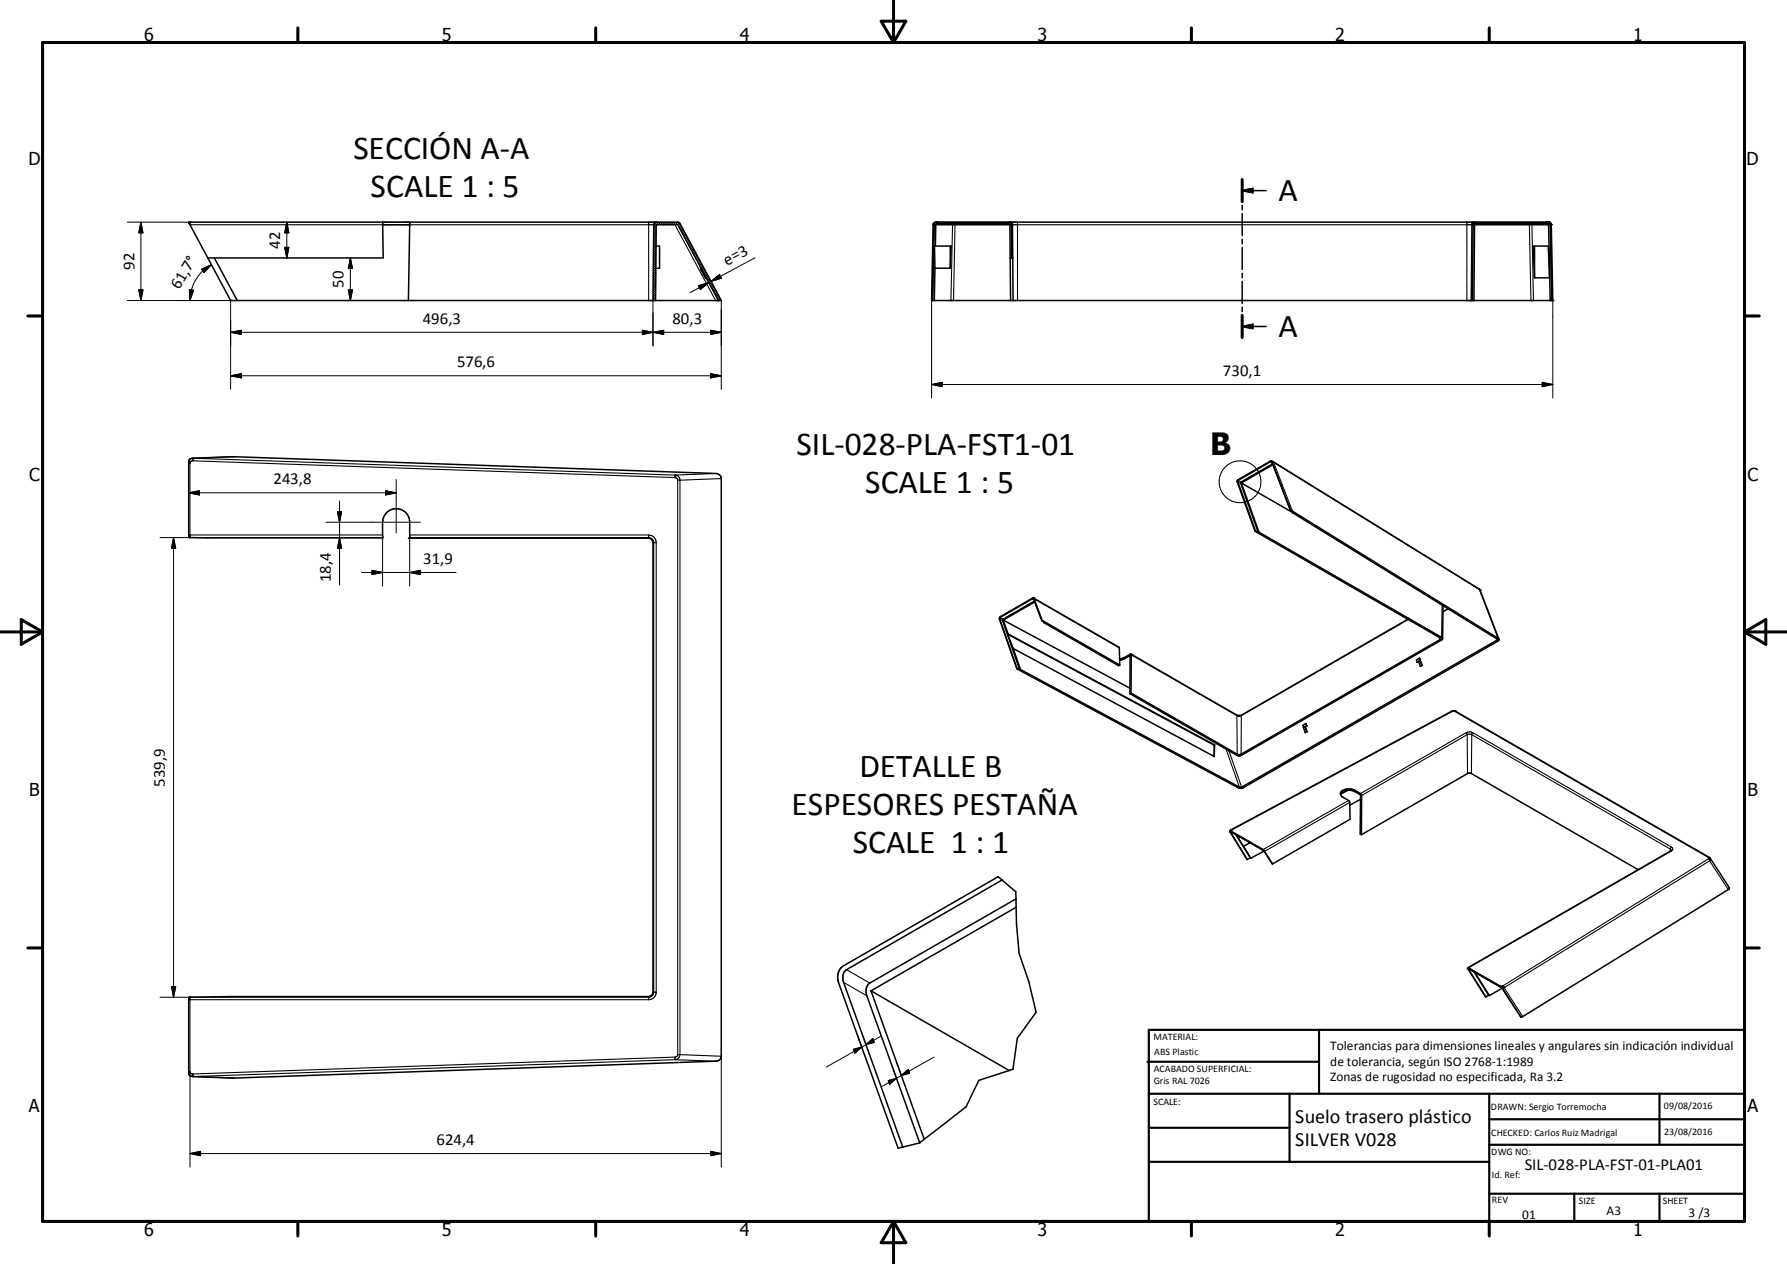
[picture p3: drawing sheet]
<svg xmlns="http://www.w3.org/2000/svg" width="420mm" height="297mm" viewBox="0 0 420 297" stroke-linecap="round" stroke-linejoin="round" font-family="sans-serif">
<g fill="none" stroke="#000" stroke-width=".25">
<path d="M44.7 52.2h.1M44.7 52.2v.6h45.2M96.3 52.8h57.4M152.5 52.2v18.4M158.6 52.8l9.6 17.8M219.3 52.8h.1M219.3 52.8l.2 .1M220.5 52.2v.1M223.9 52.8l-.4 17.8M224.5 52.8l-.4 17.8M237.4 52.2v.1M238 52.8h108"/>
<path d="M239.2 52.2v18.4M344.8 52.2v18.4M346.6 52.2v.1M359.5 52.8l.4 17.8M360.1 52.8l.3 17.8M363.4 52.2v.1M364.6 52.8l-.2 .1M44.3 108.9h.4M45.3 107.7h.1M45.4 108.3l-.4 .1-.3 .4v17.5h45.2M45.4 108.3l113.2 3.9M45.4 107.7v.6"/>
<path d="M45.4 107.7h.1M45.4 107.7l113.3 3.9M55 107.3l-9.6 .4M158.6 112.2l.5 .2 .2 .4v135.1l-.3 .4-.4 .1M158.7 111.6h.1M158.7 111.6l-.1 .6M158.7 111.6a1.21 1.21 0 0 1 1.1 1.2M159.3 112.8h.5M159.8 112.8v135M168.2 111.3l-9.5 .3M169.5 112.5l-9.7 .3M291 113.2l.6 .4"/>
<path d="M291 112.9l.7 .4M298.7 108.5l.3 .1M299 108.6l.4 .1M299.3 108.5l.1 .2M299.4 108.7l48.3 29.8M299.4 108.7l4.4 11.4M44.3 125.7h45.6M89.9 122.7h.1M96.3 125.7h56.2M96.3 126.3h56.2l.7 .3 .3 .4 .2 .5v105.6l-.2 .5-.5 .6-.5 .1h-107.8M152.5 125.7v.8M152.5 125.7a1.81 1.81 0 0 1 1.7 1.8"/>
<path d="M153.5 127.5h.7M154.2 127.5v105.6M347.6 138.4l.1 .1M347.7 138.5l.1 .1M347.7 138.5l4.4 11.5M347.8 138.6h.1M347.8 138.6l.1 .1M347.9 138.7h.1M235 145.5l.7 .4M235.1 145.1l.7 .4M242.7 140.7l.3 .2M243 140.6h.1"/>
<path d="M243 140.6l20.1 11.7M264.3 154.5v.3M265.9 153.9l24.8 14.3M331 145.6l-39.2 22.6M338.4 149.8v.5M339 142.2l-.2 7.6M351.7 150l.1 .4M288.2 176l3.1 8.9M288.9 176.4l2.9 8.6M290.7 168v.2M290.7 168.2l.4 .1 .7-.1M290.7 168.2l.1 9"/>
<path d="M291.8 168.2l-.1 9M291.9 168l-.1 .2M341.2 167.1l.2 .1M341.4 167.2h.5M341.4 167.2l-51.8 27.8M341.9 167.2l59.7 34.3M342.1 167.1h.1M342.1 167.1l-.2 .1M344.6 172.2l-24.8 14.3M344.6 172.2l.7-.2 .9 .2M344.6 172.2l.3 .4M344.9 172.6l-24.9 14.3"/>
<path d="M344.9 172.6l.5-.1 .5 .1M344.9 172.6v9.2M345.9 172.6l46.7 26.9M345.9 172.6v9.2M346.2 172.2l46.7 26.8M346.2 172.2l-.3 .4M289.2 195.4h-.1M289.4 195h.2M289.4 195.3h.1M289.4 195.1v.2M289.5 195.1h-.1M289.5 195.3h.1"/>
<path d="M289.5 195.3l7.5 4.3M289.5 195.3l-.1 .1M289.6 195l-.1 .1M297 199.6l-.2 .1M317 188.1l-20 11.5M317.3 188.6l-20.1 11.5-.2-.5M318.5 185.7v.3M392.6 199.5l.2 .3M392.6 199.5v.5M392.7 200h.2M392.9 199l.3 .4-.3 .6M392.9 200l-47.7 27.4"/>
<path d="M392.9 199l-.3 .5M401.6 201.8l-48.4 29.9M401.6 201.8l.2 .5M401.6 201.5h.1M401.6 201.5l.1 .1M401.7 201.6l-.1 .2M401.8 201.5h-.2M401.8 202.3l-48.3 29.8M401.8 202.3l4.4 6.7M401.9 202.2h.1M402 201.7l-.2 .6M44.3 234.9h108.2"/>
<path d="M44.7 234.3h.1M44.7 234.3v17.6l.2 .4 .5 .1M152.5 234.2v.7M153.5 233.1h.7M154.2 233.1a1.76 1.76 0 0 1-1.7 1.8M198.3 230.8l5.5 3.2M199 227.8l5.4 3.2M345.1 227.4h-.1M345.1 227.4h.1M345.2 227.6l-.1 .1M345.2 227.4l7.5 4.3M345.2 227.4l-.1 .1"/>
<path d="M352.7 231.7l-.2 .1M353.2 231.7h-.5M353.2 231.7l.3 .4M353.5 232.1l-.3 .2M353.5 232.1l4.4 6.8M44.3 251.8h.4M45.3 253h.1M45.4 252.4v.6M45.4 252.9h.1M45.4 253l9.6 .3M158.6 248.4l-113.2 4M158.6 248.4l.1 .6"/>
<path d="M158.7 249l-113.3 4M158.7 249l9.5 .4M159.3 247.8h.5M159.8 247.8a1.26 1.26 0 0 1-1.1 1.2M159.8 247.8l9.7 .4"/>
</g>
<g fill="none" stroke="#000" stroke-width=".36">
<path d="M44.3 52.3l115.1-.1 .4 .3 9.7 18.1h-115.3l-5.4-10M44.3 52.3h.1M44.4 52.3l4.4 8.3M89.9 52.2v.6M89.9 52.8l.2 7.8h-41.3M89.9 52.8h6.4M96.3 52.8l-.3 17.8M96.3 52.2v.6M154.2 57.8h.8v5.2h-.8M154.2 52.2l-.4 .3-.1 .3-.2 17.8M219.5 52.4l.4-.2h144.1l.4 .2 .2 .4 .4 17.8h-146l.3-17.8zM219.9 57.8l.1-5h17.4v7.8"/>
<path d="M223.4 57.8v5.2M237.4 52.2l.4 .2 .2 .3M237.8 52.4l-.4-.1h-16.9l-.8 .3-.2 .3-.4 17.7M237.8 52.4l.2 .3v7.9M292 42.2v5.2M292 48.2v1.1M292 50.2v5.2M292 56.2v1.1M292 58.1v5.2M292 44.8l2.5-.5v1zM292 44.8h5.6M346 52.6l-.2 18"/>
<path d="M346 52.6v.1M346.1 52.5l-.1 .1M346.1 52.5l.5-.2h16.8l.9 .3 .1 .2 .4 17.8M346.6 52.2l-.5 .3M360.4 57.8h3.5l.3 7.5h-3.5zM360.7 57.8v7.5M50.4 60.6l5.4 10M154.1 70.6l.1-17.8h5.1l9.6 17.8M164.6 62.6l.3 1M164.9 63.6l.9 1.8 .2-.1M165 63.5l-.1 .1M219.8 63l-.2 7.6"/>
<path d="M219.8 63l-.1-5.2h3.9l-.2 5.2M219.8 63h3.6M237.4 60.6l.1 10M237.4 60.6h.6M237.8 60.6l-.1-7.7-.3-.4-17.6 .1-.2 .3-.4 17.7M238 60.6l.1 10M292 64.2v1.1M292 66.1v5.2M292 72.2v1M292 74.1v5.2M292 76.7h5.6M292 76.7l2.5-.5v1z"/>
<path d="M346.1 70.6l.2-17.7v-.2l.4-.2 17.5 .1 .2 .3 .3 17.7M346.4 70.6l.2-17.8h17.4l.4 17.8M291.8 113.5l12 6.9M291.8 113.5l4.1 11.5M298.6 108.4l.7 .1 48.6 30.1M298.6 108.4l-7.8 4.6 4.2 11.8M298.7 108.4l.3 .2M298.8 108.4l-7.9 4.6 4.2 11.7M298.8 108.4l.2 .2M299 108.6l4.3 11.4M299 108.6l4.4 11.4M299.1 109l-7.5 4.4 4.2 11.8"/>
<path d="M299.2 109.2l-7.4 4.3M303.3 120l.7 .4-.1 .1M303.4 120h-.1M303.4 120l48.9 30.2M89.9 126.3v-3.6a3.2 3.2 0 0 1 3.2-3.2 3.2 3.2 0 0 1 3.2 3.2v3.6M90.1 126.4l-45.5-.1-.3-.6 .1-17.4a.68 .68 0 0 1 .9-.6l9.7-.4 113.2 4a1.26 1.26 0 0 1 1.3 1.2v135.7a1.22 1.22 0 0 1-1.3 1.2l-113.2 3.9-9.9-.4a.88 .88 0 0 1-.8-1.1v-16.9l.3-.6 9.6-.1h98.3l.6-.3 .3-.3v-106.5l-.3-.4-.6-.2h-56.5M295 124.8l43.4 25 .2 .4-47.2 27.1-.6-.1-25-14.4M295.1 124.7l.7 .5M295.1 124.7l-.1 .1M295.9 125l42.9 24.8 .3 .3M295.9 125l-.1 .2M303.8 120.2l.1 .3"/>
<path d="M303.9 120.5l47.9 29.6 .1 .3-60.3 34.6-51.7-27.7M347.9 138.7l4.4 11.5M235.8 145.7l29.8 16M235.8 145.7l1.2 3.3M236.8 149l1.3 3.4M236.8 149l48.6 26.1M237 149h-.2M237 149l48.5 26M238.1 152.4l1.8 4.9M238.1 152.4l47.3 25.4M239 157v.1M239 157l.7 .4"/>
<path d="M239.9 157.3l-.2 .1M242.8 140.5l20.2 11.6 .2 4.2M242.8 140.5l-7.5 4.3-.4 .4 4.1 11.9M242.8 140.5l.3 .2 1.9 5.1M243.1 141.3l-7.4 4.2-.1 .3 4.1 11.6M243.2 141.5l-7.4 4.2M244.9 145.8l.6 .4-.1 .1M244.9 145.8l-2.1-5.1-7.8 4.5v.3l4 11.5M245 145.8l18.2 10.5M245 145.8h-.1M245.3 146.1l.1 .2M245.4 146.3l17.5 10.1 .3-.1"/>
<path d="M263.2 155.1l.9-.2 1.5-.9v9M265.8 153.7l-1.7 .9-.9 .2M265.8 153.7v9.1M330.9 145.5l-39.5 22.6-.7-.1-24.9-14.3M333.4 155.5l-.3 .1M333.4 155.4l-.3 .2M333.4 155.4l.4 1.1M333.7 154.6l-.7 .4 .1 .6M333.7 154.6l.6 1.7M333.7 154.6l.1 .6M333.8 155.2l-.4 .2M333.8 155.2l.4 1.1"/>
<path d="M334.2 156.3h.1M334.2 156.3l-.4 .2M334.3 156.3l-.5 .2M339.1 150.1l-.3 .3-47.4 27.2-.7-.1-25.1-14.5M339.2 142.3l-.1 7.8M340.4 143.1l-1.2 .6M352.3 150.2l-.1 .4-60.4 34.7-.7-.2-52.1-28M265.8 162.8l-.2 .2M285.4 175.1v2.7M285.5 175l-.1 2.8M285.5 175l-.1 .1M306.4 171l.4 1.1"/>
<path d="M306.7 170.8l-.3 .2M306.7 170.8l.4 1.1M306.8 170.8h-.1M306.8 170.8l.4 1.1M307 170l.1 .6M307 170l-.8 .4 .2 .6M307 170l.2 .6M307.1 170.6l-.4 .2M307.1 171.9l-.3 .2M307.2 170.6h-.1M307.2 170.6l-.4 .2M307.2 171.9l-.4 .2"/>
<path d="M307.2 171.9h-.1M289.1 195.3v.1M289.1 195.3l.2-.3 51.9-27.9 .6-.1 60.2 34.7 4.4 6.8v.4l-48.9 30.1M289.1 195.3h.1M289.1 195.4l7.8 4.4 2.2 3.2M289.1 195.4l4.1 6.6M289.1 195.4h.1M289.1 195.3l7.9 4.5 2.1 3.2M290.5 196.1l3.4 5.5M290.6 196.2l.5 .7M291.1 196.9l1.2 2M291.5 196.7l-.4 .2"/>
<path d="M292.3 198.9l1.7 2.8M293.8 198l-1.5 .9M315.1 186.7a2.52 2.52 0 0 1 3.4-.7l1.3 .8-.1 9.2 .3 .1M316.8 185.7l-1.7 .9M319.8 187.8l-2.5 1.4M320 196.1v-9.3l-.2-.3-1.3-.8a2.53 2.53 0 0 0-3.4 .7l.3 .8 1.8 1.1 .1 4.2-18.2 10.5M320 196.1l24.9-14.3 .7-.1 39.4 22.7M392.8 199.9l-47.9 27.6M392.8 199.8h.1M392.8 199.8v.1M235.5 206.8l-.9-.8-36.4 21a3.3 3.3 0 0 0-1.1 3.9l14 38.9 1.1-.3M235.5 206.8l3.3 2.7v1.7"/>
<path d="M235.5 206.8l-36.5 21a2.5 2.5 0 0 0-.7 3l13.9 38.7M238.8 211.2v2M238.8 211.2l-34.4 19.8a2.5 2.5 0 0 0-.6 3l12.4 34.5M238.8 213.2l.1 4.1 .6 6.7 2.3 6.6 1.7 7.3-4.4 6.1-1 7.2-.9 .3M238.8 213.2l-34.1 19.6M293.9 201.6l.1 .1M293.9 201.6l-.7 .4M297.1 200l-3.1 1.7M204.7 232.8l32.5 18.7M204.7 232.8l12.5 34.9M344.9 227.5l7.9 4.4 .3 .4M344.9 227.5l4.3 6.7"/>
<path d="M344.9 227.5h.1M345.1 227.6h.1M345.1 227.6v.1M345.1 227.6l7.9 4.6M345.1 227.7l4.1 6.5M346.5 228.4l3.4 5.5M346.6 228.4l3.5 5.5M349.9 233.9h.2M349.9 233.9l-.7 .3M353 232.1l.1 .1M353.1 232.2v.1M353.1 232.2l-3 1.7"/>
<path d="M353.1 232.3h.1M353.1 232.3l4.4 6.7M357.5 239h.1M237.2 251.5l-7.1 2.4-3 6.2-9.9 7.6M216.2 268.5l-4 1M217.2 267.7l-1 .8"/>
</g>
<g fill="#000">
<circle cx="44.7" cy="52.2" r=".18"/>
<circle cx="219.3" cy="52.8" r=".18"/>
<circle cx="219.9" cy="52.2" r=".18"/>
<circle cx="364" cy="52.2" r=".18"/>
<circle cx="364.6" cy="52.8" r=".18"/>
<circle cx="365" cy="70.6" r=".18"/>
<circle cx="347.9" cy="138.7" r=".18"/>
<circle cx="243" cy="140.6" r=".18"/>
<circle cx="342.1" cy="167.1" r=".18"/>
<circle cx="289.1" cy="195.3" r=".18"/>
<circle cx="289.4" cy="195" r=".18"/>
<circle cx="345" cy="227.4" r=".18"/>
<circle cx="353.5" cy="232" r=".18"/>
</g>
<g fill="none" stroke="#000" stroke-width=".71">
<path d="M10 10h400v277h-400zM70 6.6v3.4M140 6.6v3.4M207.1 5h5.8l-2.9 5zM210 0v10M280 6.6v3.4M350 6.6v3.4M292 42.2v5.2M6.6 74.2h3.4M292 74.1v5.2M410 74.2h3.5M0 148.5h10"/>
<path d="M5 145.6l5 2.9-5 2.9zM410 148.5h10.1M410 148.5l5.1-2.9v5.8zM6.6 222.7h3.4M410 222.7h3.5M70 287v3.4M140 287v3.4M210 287v10M210 287l2.9 5h-5.8zM280 287v3.4M350 287v3.4"/>
</g>
<g fill="none" stroke="#000" stroke-width=".51">
<path d="M269.7 249.5h40.3M270 242h140v45h-140zM270 257h140M303.1 257v16M310 242v15M350 257v30M390.1 257v12M270 265h33.1M270 273h80M350 269h60M350 263h60M350 280.5h60"/>
<path d="M370 280.5v6.5M390.1 280.5v6.5"/>
</g>
<path d="M292 44.8l2.5-.5v1zM292 76.7l2.5-.5v1z" fill="#000" stroke="#000" stroke-width=".36"/>
<g fill="none" stroke="#000" stroke-width=".24">
<path d="M29.9 52.2h14.8M33.1 52.2v18.4M33.1 52.2l.5 2.5h-1zM66.9 58.1h1l-.5 2.5zM67.4 52.2l.5 2.5h-1zM67.4 52.2v8.4M154.2 59.6l-.6 .6M154.2 59.2l-.6 .6M154.2 58.7l-.6 .6M154.2 58.2l-.6 .7M154.2 57.8l-.6 .6M154.2 57.3l-.6 .6"/>
<path d="M154.2 56.9l-.6 .6M154.2 56.4l-.6 .7M154.2 56l-.6 .6M154.2 55.5l-.6 .6M154.2 55.1l-.6 .6M154.2 54.6l-.6 .6M154.2 54.2l-.6 .6M154.2 53.7l-.6 .6M154.2 53.3l-.6 .6M154.4 52.2l-.7 .8M154.9 52.2l-1.3 1.2M155.3 52.2l-.6 .6"/>
<path d="M155.7 52.2l-.5 .6M156.2 52.2l-.6 .6M156.7 52.2l-.7 .6M157.1 52.2l-.6 .6M157.5 52.2l-.5 .6M158 52.2l-.6 .6M158.5 52.2l-.6 .6M158.9 52.2l-.6 .6M159.3 52.2l-.6 .6M159.7 52.4l-.5 .4M159.9 52.6l-.5 .4M160 52.9l-.4 .4"/>
<path d="M160.2 53.2l-.5 .4M160.3 53.5l-.4 .4M160.5 53.7l-.5 .5M160.6 54.1l-.4 .4M160.8 54.3l-.4 .5M160.9 54.6l-.4 .5M161.1 54.9l-.4 .5M161.3 55.2l-.5 .5M161.4 55.5l-.4 .5M161.6 55.8l-.4 .4M161.7 56.1l-.4 .4M161.9 56.4l-.4 .4"/>
<path d="M162.1 56.7l-.5 .4M162.2 57l-.4 .4M162.4 57.3l-.5 .4M162.5 57.6l-.4 .4M162.7 57.8l-.5 .5M162.9 58.1l-.5 .5M163 58.4l-.5 .5M163.2 58.7l-.5 .5M163.3 59l-.4 .5M163.5 59.3l-.5 .4M163.6 59.6l-.4 .4M163.8 59.9l-.5 .4"/>
<path d="M29.9 70.6h25.9M32.6 68.1h1l-.5 2.5zM44.5 68.1l1 .1-.8 2.4zM47.4 63.3l2.3-1.1-1.7 1.9zM49.7 62.2a9.6 9.6 0 0 0-4.5 5.2l-.5 3.2M54.2 70.6v20.9M54.2 78.1l2.5-.5v1zM54.2 78.1h115.3M81.9 68.1h1l-.5 2.5zM82.4 60.6v10M82.4 60.6l.5 2.5h-1zM151 77.6l2.5 .5-2.5 .5z"/>
<path d="M153.5 78.1l2.5-.5v1zM154.1 70.5l-.1 .1M154.1 70l-.6 .6v10.7M154.1 69.6l-.6 .6M154.1 69.1l-.6 .6M154.1 68.7l-.6 .6M154.1 68.2l-.6 .6M154.1 67.8l-.6 .6M154.1 67.3l-.6 .6M154.1 66.9l-.6 .6M154.1 66.4l-.6 .6M154.1 65.9l-.6 .7"/>
<path d="M154.1 65.5l-.6 .6M154.1 65.1l-.6 .6M154.1 64.6l-.6 .6M154.2 64.1l-.7 .6M154.2 63.7l-.6 .6M154.2 63.2l-.6 .6M154.2 62.8l-.6 .6M154.2 62.3l-.6 .6M154.2 61.9l-.6 .6M154.2 61.4l-.6 .6M154.2 61l-.6 .6M154.2 60.5l-.6 .6"/>
<path d="M154.2 60l-.6 .7M163.9 60.2l-.4 .4M164.1 60.5l-.4 .4M164.1 67.1l2.5-.7-2 1.6zM164.3 60.8l-.5 .4M164.4 61.1l-.4 .4M164.6 61.3l-.5 .5M164.7 61.6l-.4 .5M164.9 61.9l-.5 .5M165 62.2l-.4 .5M165.2 62.5l-.4 .5M165.3 62.8l-.4 .5"/>
<path d="M165.5 63.1l-.4 .5M165.7 63.4l-.5 .4M165.8 63.7l-.4 .4M166 64l-.5 .4M166.1 64.3l-.4 .4M166.3 64.6l-.4 .4M166.5 64.8l-.5 .5M166.6 65.2l-.4 .4M166.6 66.4l-4.4 2.4M166.8 65.4l-.5 .5M166.9 65.7l-.4 .5M167 77.6l2.5 .5-2.5 .5z"/>
<path d="M167.1 66l-.5 .5M167.1 66.1l2-1.6 .5 .9zM167.1 66.1l-.5 .3M167.2 66.3l-.4 .5M167.4 66.6l-.5 .5M167.6 66.9l-.5 .4M167.7 67.2l-.4 .4M167.9 67.5l-.5 .4M168 67.8l-.4 .4M168.2 68.1l-.5 .4M168.3 68.4l-.4 .4M168.5 68.7l-.4 .4"/>
<path d="M168.6 68.9l-.4 .5M168.8 69.2l-.4 .5M169 69.5l-.5 .5M169.1 69.8l-.4 .5M169.3 70.1l-.5 .5M169.4 70.4l-.2 .2M169.5 70.6v20.9M177.5 60.6l-10.4 5.5M219 70.6v22.9M365 70.6v22.9M54.2 88.3h115.3M54.2 88.3l2.5-.5v1z"/>
<path d="M167 87.8l2.5 .5-2.5 .5zM219 90.3h146M219 90.3l2.5-.5v1.1zM362.5 89.8l2.5 .5-2.5 .6zM44.3 115.8h48.8M44.3 115.8l2.6-.5v1zM79.8 117.7v19.8M90.6 115.3l2.5 .5-2.5 .5zM93.1 112.6v12.6M37.6 126.3h7.1M40.8 126.3l.5 2.5h-1zM40.8 126.3v108"/>
<path d="M76.6 122.7h22.2M79.3 120.2h1l-.5 2.5zM79.8 126.4l.5 2.5h-1zM84.9 134.5h22.3M87.4 134l2.5 .5-2.5 .5zM89.9 125.7v12M96.3 134.5l2.5-.5v1zM96.3 125.7v12M37.6 234.3h7.1M40.3 231.8h1l-.5 2.5zM44.7 251.8v22.4M169.5 248.2v26"/>
<path d="M200.6 246.6l2-.6-1.7 1.5zM201.5 243.1l1.1 2.9M202.5 242.6l1 2.9M202.6 246l-8.4 4.7M203.5 245.5l1.6-1.5 .4 .9zM203.5 245.5l-.9 .5M207.1 243.5l-3.6 2M208.8 253.9l1.9-.5-1.6 1.4zM209.7 250.5l1 2.9M210.7 253.4l-3.5 2M210.8 249.8l1.1 2.9M211.9 252.7l1.6-1.4 .3 .9z"/>
<path d="M211.9 252.7l-1.2 .7M219.6 248.4l-7.7 4.3M44.7 271.1h124.8M44.7 271.1l2.4-.6v1.1zM167 270.5l2.5 .6-2.5 .5z"/>
<circle cx="291.5" cy="113.2" r="4.9"/>
</g>
<g fill="#000" stroke="#000" stroke-width=".24">
<path d="M33.1 52.2l.5 2.5h-1zM66.9 58.1h1l-.5 2.5zM67.4 52.2l.5 2.5h-1zM32.6 68.1h1l-.5 2.5zM44.5 68.1l1 .1-.8 2.4zM47.4 63.3l2.3-1.1-1.7 1.9zM54.2 78.1l2.5-.5v1zM81.9 68.1h1l-.5 2.5zM82.4 60.6l.5 2.5h-1zM151 77.6l2.5 .5-2.5 .5zM153.5 78.1l2.5-.5v1zM164.1 67.1l2.5-.7-2 1.6z"/>
<path d="M167 77.6l2.5 .5-2.5 .5zM167.1 66.1l2-1.6 .5 .9zM54.2 88.3l2.5-.5v1zM167 87.8l2.5 .5-2.5 .5zM219 90.3l2.5-.5v1.1zM362.5 89.8l2.5 .5-2.5 .6zM44.3 115.8l2.6-.5v1zM90.6 115.3l2.5 .5-2.5 .5zM40.8 126.3l.5 2.5h-1zM79.3 120.2h1l-.5 2.5zM79.8 126.4l.5 2.5h-1zM87.4 134l2.5 .5-2.5 .5z"/>
<path d="M96.3 134.5l2.5-.5v1zM40.3 231.8h1l-.5 2.5zM200.6 246.6l2-.6-1.7 1.5zM203.5 245.5l1.6-1.5 .4 .9zM208.8 253.9l1.9-.5-1.6 1.4zM211.9 252.7l1.6-1.4 .3 .9zM44.7 271.1l2.4-.6v1.1zM167 270.5l2.5 .6-2.5 .5z"/>
</g>
<g font-size="7.9">
<text x="83.1" y="37.3">SECCIÓN A-A</text>
<text x="87.1" y="46.2">SCALE 1 : 5</text>
<text x="300.5" y="47.3">A</text>
<text x="300.5" y="79.2">A</text>
<text x="187.2" y="106.8">SIL-028-PLA-FST1-01</text>
<text x="203.4" y="115.9">SCALE 1 : 5</text>
<text x="202" y="182.5">DETALLE B</text>
<text x="186" y="191.5">ESPESORES PESTAÑA</text>
<text x="200.5" y="200.5">SCALE 1 : 1</text>
</g>
<text font-size="7.2" x="284.5" y="107">B</text>
<g font-size="4.7">
<text x="304.5" y="263.9">Suelo trasero plástico</text>
<text x="304.5" y="269.3">SILVER V028</text>
</g>
<g font-size="4.2">
<text x="33.9" y="9.6">6</text>
<text x="103.9" y="9.6">5</text>
<text x="173.9" y="9.6">4</text>
<text x="243.8" y="9.6">3</text>
<text x="313.9" y="9.6">2</text>
<text x="383.9" y="9.6">1</text>
<text x="6.7" y="38.7">D</text>
<text x="410.5" y="38.7">D</text>
<text x="6.9" y="112.9">C</text>
<text x="410.7" y="112.9">C</text>
<text x="6.9" y="187.1">B</text>
<text x="410.7" y="187.1">B</text>
<text x="6.8" y="261.4">A</text>
<text x="410.7" y="261.4">A</text>
<text x="33.9" y="290.4">6</text>
<text x="103.9" y="290.4">5</text>
<text x="173.9" y="290.4">4</text>
<text x="243.8" y="290.4">3</text>
<text x="313.9" y="290.4">2</text>
<text x="383.9" y="290.4">1</text>
</g>
<g font-size="3.9">
<text x="65.9" y="58.4" transform="rotate(-90 65.9 58.4)">42</text>
<text x="31.6" y="63.4" transform="rotate(-90 31.6 63.4)">92</text>
<text x="170.9" y="62.4" transform="rotate(-28 170.9 62.4)">e=3</text>
<text x="42.1" y="68.2" transform="rotate(-59 42.1 68.2)">61,7°</text>
<text x="80.8" y="67.6" transform="rotate(-90 80.8 67.6)">50</text>
<text x="99.4" y="76">496,3</text>
<text x="158.1" y="76">80,3</text>
<text x="107.4" y="86.3">576,6</text>
<text x="287.4" y="88.3">730,1</text>
<text x="64.3" y="113.7">243,8</text>
<text x="77.7" y="136.7" transform="rotate(-90 77.7 136.7)">18,4</text>
<text x="99.5" y="132.4">31,9</text>
<text x="38.8" y="184.8" transform="rotate(-90 38.8 184.8)">539,9</text>
<text x="102.6" y="269">624,4</text>
<text x="358.4" y="274.9">SIL-028-PLA-FST-01-PLA01</text>
</g>
<g font-size="3.1">
<text x="312.7" y="246.8">Tolerancias para dimensiones lineales y angulares sin indicación individual</text>
<text x="312.7" y="250.4">de tolerancia, según ISO 2768-1:1989</text>
<text x="312.7" y="254">Zonas de rugosidad no especificada, Ra 3.2</text>
<text x="357.8" y="286.5">01</text>
<text x="377.6" y="285.6">A3</text>
<text x="396.9" y="285.9">3 /3</text>
</g>
<g font-size="2.4">
<text x="271.1" y="244.4">MATERIAL:</text>
<text x="271.2" y="252">ACABADO SUPERFICIAL:</text>
<text x="271.3" y="248">ABS Plastic</text>
<text x="271.2" y="254.7">Gris RAL 7026</text>
<text x="271.1" y="259.7">SCALE:</text>
<text x="350.4" y="260.8">DRAWN: Sergio Torremocha</text>
<text x="391.1" y="260.6">09/08/2016</text>
<text x="350.5" y="266.9">CHECKED: Carlos Ruiz Madrigal</text>
<text x="391.2" y="266.7">23/08/2016</text>
<text x="350.5" y="271.4">DWG NO:</text>
<text x="350.7" y="276.9">Id. Ref:</text>
<text x="350.7" y="282.8">REV</text>
<text x="371.1" y="282.9">SIZE</text>
<text x="390.8" y="283">SHEET</text>
</g>
</svg>
